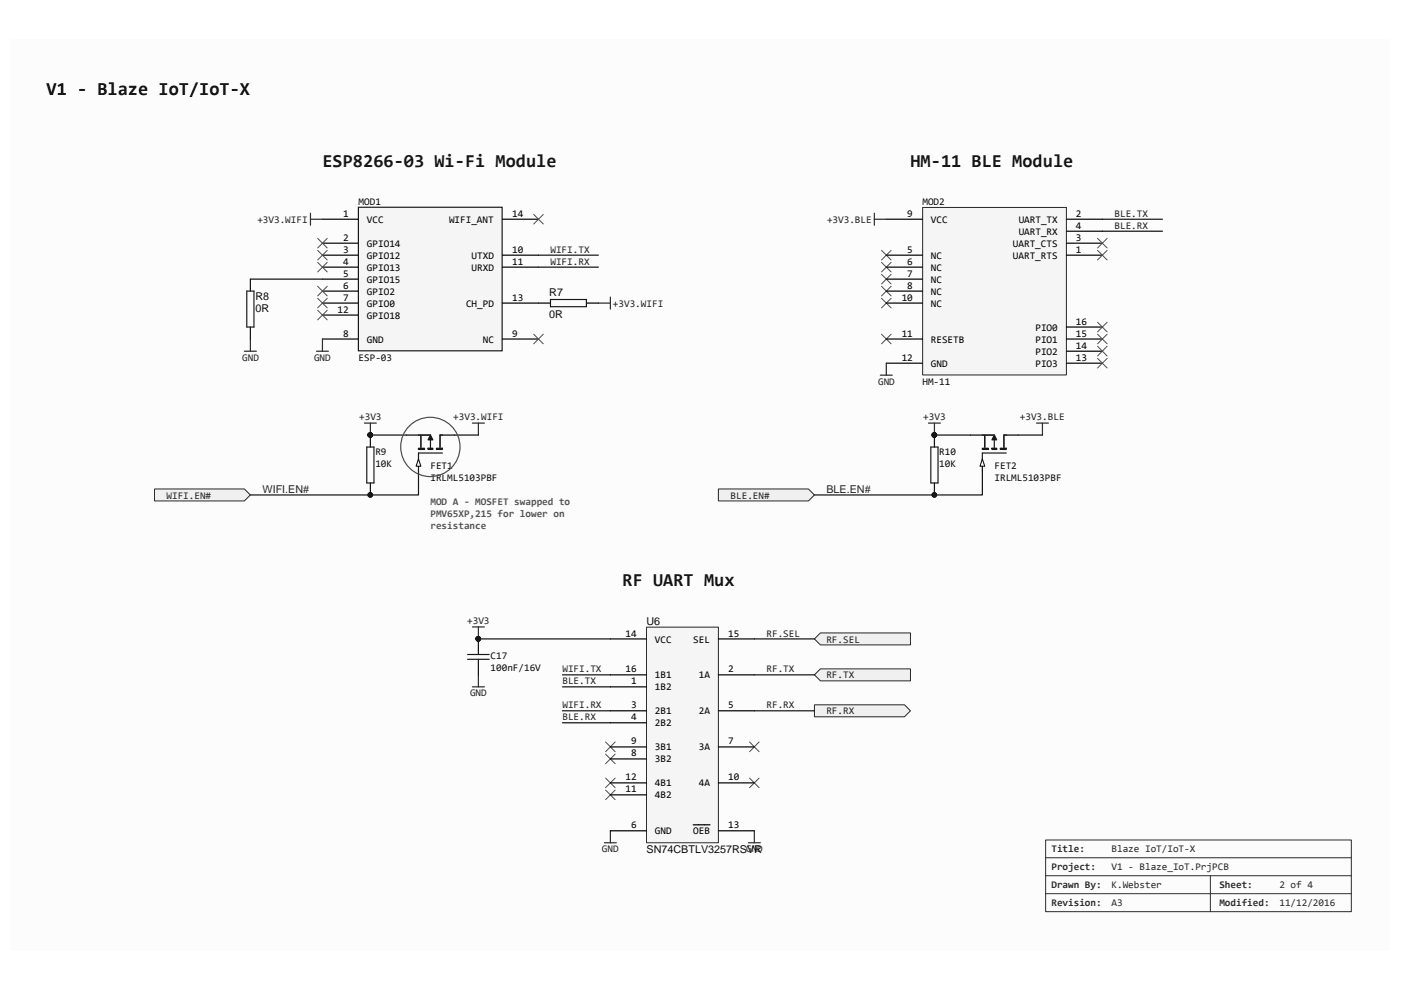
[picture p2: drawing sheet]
<svg xmlns="http://www.w3.org/2000/svg" width="297mm" height="210mm" viewBox="0 0 297 210" stroke-linecap="round" stroke-linejoin="round" font-family="sans-serif">
<path d="M2.2 8.4h292.6v193.1h-292.6z" fill="#fcfcfc"/>
<path d="M221.7 178.1h64.8v15.2h-64.8zM221.7 181.9h64.8M221.7 185.7h64.8M221.7 189.5h64.8M256.6 185.7v7.6" fill="none" stroke="#2b2b2b" stroke-width=".21"/>
<path d="M76 43.9h30.5v30.5h-30.5z" fill-rule="evenodd" fill="#f5f5f5"/>
<path d="M76 43.9h30.5v30.5h-30.5zM52.3 61.7h1.5v7.6h-1.5zM116.7 63.5h7.6v1.5h-7.6z" fill="none" stroke="#1c1c1c" stroke-width=".25"/>
<g fill="none" stroke="#000" stroke-width=".25">
<path d="M53.1 59.2v2.5M68.4 54.1h7.6M68.4 56.6h7.6M68.4 46.5h7.6M68.4 51.6h7.6M68.4 59.2h7.6M106.5 54.1h7.7M106.5 56.6h7.7M106.5 46.5h7.7M53.1 69.3v2.6M68.4 71.9h7.6M68.4 64.3h7.6"/>
<path d="M68.4 61.7h7.6M68.4 66.8h7.6M106.5 71.9h7.7M106.5 64.3h10.2M124.3 64.3h2.6"/>
</g>
<path d="M113.2 45.5l2 2M115.2 45.5l-2 2M113.2 70.9l2 2M115.2 70.9l-2 2" fill="none" stroke="#4c4c4c" stroke-width=".21"/>
<path d="M51.8 74.5h2.6M53.1 71.9v2.6M67.1 74.5h2.5M68.4 71.9v2.6M126.9 64.3h2.5M129.4 63v2.5M77.3 89.7h2.5M78.5 89.7v2.5" fill="none" stroke="#262626" stroke-width=".25"/>
<circle cx="78.5" cy="92.2" r=".49" fill="#0e0e0e"/>
<circle cx="78.5" cy="92.2" r=".49" fill="none" stroke="#0e0e0e" stroke-width=".21"/>
<path d="M65.8 45.2v2.6M65.8 46.5h2.6M100.2 89.7h2.5M101.4 89.7v2.5" fill="none" stroke="#262626" stroke-width=".25"/>
<path d="M78.5 102.4v2.5" fill="none" stroke="#000" stroke-width=".25"/>
<circle cx="78.5" cy="104.9" r=".49" fill="#0e0e0e"/>
<circle cx="78.5" cy="104.9" r=".49" fill="none" stroke="#0e0e0e" stroke-width=".21"/>
<path d="M78.5 92.2v2.6" fill="none" stroke="#000" stroke-width=".25"/>
<circle cx="78.5" cy="92.2" r=".49" fill="#0e0e0e"/>
<circle cx="78.5" cy="92.2" r=".49" fill="none" stroke="#0e0e0e" stroke-width=".21"/>
<path d="M77.8 94.8h1.5v7.6h-1.5z" fill="none" stroke="#1c1c1c" stroke-width=".25"/>
<circle cx="78.5" cy="104.9" r=".49" fill="#0e0e0e"/>
<circle cx="78.5" cy="104.9" r=".49" fill="none" stroke="#0e0e0e" stroke-width=".21"/>
<circle cx="78.5" cy="92.2" r=".49" fill="#0e0e0e"/>
<circle cx="78.5" cy="92.2" r=".49" fill="none" stroke="#0e0e0e" stroke-width=".21"/>
<path d="M186.9 53.1l2 2M186.9 55.6l2 2.1M186.9 58.2l2 2M188.9 53.1l-2 2M188.9 55.6l-2 2.1M188.9 58.2l-2 2M186.9 60.7l2 2M186.9 63.2l2 2.1M186.9 70.9l2 2M188.9 60.7l-2 2M188.9 63.2l-2 2.1M188.9 70.9l-2 2" fill="none" stroke="#4c4c4c" stroke-width=".21"/>
<path d="M195.7 44h30.4v35.5h-30.4z" fill="#f5f5f5"/>
<path d="M195.6 44h30.5v35.5h-30.5z" fill="none" stroke="#262626" stroke-width=".21"/>
<g fill="none" stroke="#000" stroke-width=".25">
<path d="M187.9 46.5h7.7M187.9 54.1h7.7M187.9 56.6h7.7M187.9 59.2h7.7M226.1 46.5h7.6M226.1 49h7.6M226.1 51.6h7.6M226.1 54.1h7.6M187.9 71.9h7.7M187.9 77h7.7M187.9 61.7h7.7M187.9 64.3h7.7"/>
<path d="M226.1 69.3h7.6M226.1 71.9h7.6M226.1 74.5h7.6M226.1 77h7.6"/>
</g>
<path d="M232.7 53.1l2 2M232.7 50.5l2 2.1M234.7 53.1l-2 2M234.7 50.5l-2 2.1" fill="none" stroke="#4c4c4c" stroke-width=".21"/>
<path d="M196.8 89.7h2.6M198.1 89.7v2.5" fill="none" stroke="#262626" stroke-width=".25"/>
<circle cx="198.1" cy="92.2" r=".49" fill="#0e0e0e"/>
<circle cx="198.1" cy="92.2" r=".49" fill="none" stroke="#0e0e0e" stroke-width=".21"/>
<path d="M185.4 45.2v2.6M185.4 46.5h2.5M186.6 79.5h2.6M187.9 77v2.5M219.7 89.7h2.6M221 89.7v2.5" fill="none" stroke="#262626" stroke-width=".25"/>
<path d="M198.1 102.4v2.5" fill="none" stroke="#000" stroke-width=".25"/>
<circle cx="198.1" cy="104.9" r=".49" fill="#0e0e0e"/>
<circle cx="198.1" cy="104.9" r=".49" fill="none" stroke="#0e0e0e" stroke-width=".21"/>
<path d="M198.1 92.2v2.6" fill="none" stroke="#000" stroke-width=".25"/>
<circle cx="198.1" cy="92.2" r=".49" fill="#0e0e0e"/>
<circle cx="198.1" cy="92.2" r=".49" fill="none" stroke="#0e0e0e" stroke-width=".21"/>
<path d="M197.4 94.8h1.5v7.6h-1.5z" fill="none" stroke="#1c1c1c" stroke-width=".25"/>
<circle cx="198.1" cy="104.9" r=".49" fill="#0e0e0e"/>
<circle cx="198.1" cy="104.9" r=".49" fill="none" stroke="#0e0e0e" stroke-width=".21"/>
<circle cx="198.1" cy="92.2" r=".49" fill="#0e0e0e"/>
<circle cx="198.1" cy="92.2" r=".49" fill="none" stroke="#0e0e0e" stroke-width=".21"/>
<path d="M100.2 132.9h2.5M101.4 132.9v2.6M100.2 145.6h2.5M101.4 143.1v2.5" fill="none" stroke="#262626" stroke-width=".25"/>
<circle cx="101.4" cy="135.4" r=".49" fill="#0e0e0e"/>
<circle cx="101.4" cy="135.4" r=".49" fill="none" stroke="#0e0e0e" stroke-width=".21"/>
<path d="M101.4 135.5v2.5M101.4 140.5v2.6" fill="none" stroke="#000" stroke-width=".25"/>
<circle cx="101.4" cy="135.4" r=".49" fill="#0e0e0e"/>
<circle cx="101.4" cy="135.4" r=".49" fill="none" stroke="#0e0e0e" stroke-width=".21"/>
<path d="M99.1 138.8h4.6M99.1 139.8h4.6M101.4 138v.8M101.4 139.8v.7" fill="none" stroke="#1c1c1c" stroke-width=".25"/>
<circle cx="101.4" cy="135.4" r=".49" fill="#0e0e0e"/>
<circle cx="101.4" cy="135.4" r=".49" fill="none" stroke="#0e0e0e" stroke-width=".21"/>
<path d="M172.7 135.5l1.2-1.3h19.1v2.5h-19.1z" fill-rule="evenodd" fill="#f0f0f0"/>
<path d="M172.7 135.5l1.2-1.3h19.1v2.5h-19.1z" fill="none" stroke="#262626" stroke-width=".21"/>
<path d="M172.7 143.1l1.2-1.3h19.1v2.6h-19.1z" fill-rule="evenodd" fill="#f0f0f0"/>
<path d="M172.7 143.1l1.2-1.3h19.1v2.6h-19.1z" fill="none" stroke="#262626" stroke-width=".21"/>
<path d="M172.7 149.4h19.1l1.2 1.3-1.2 1.3h-19.1z" fill-rule="evenodd" fill="#f0f0f0"/>
<path d="M172.7 149.4h19.1l1.2 1.3-1.2 1.3h-19.1z" fill="none" stroke="#262626" stroke-width=".21"/>
<path d="M152.3 103.7h19.1l1.3 1.2-1.3 1.3h-19.1z" fill-rule="evenodd" fill="#f0f0f0"/>
<path d="M152.3 103.7h19.1l1.3 1.2-1.3 1.3h-19.1z" fill="none" stroke="#262626" stroke-width=".21"/>
<path d="M32.8 103.7h19l1.3 1.2-1.3 1.3h-19z" fill-rule="evenodd" fill="#f0f0f0"/>
<path d="M32.8 103.7h19l1.3 1.2-1.3 1.3h-19z" fill="none" stroke="#262626" stroke-width=".21"/>
<path d="M88.7 97.3v2.6" fill="none" stroke="#000" stroke-width=".25"/>
<path d="M88.7 97.3l.5 1.5h-1z" fill="#fcfcfc"/>
<path d="M88.7 97.3l.5 1.5h-1z" fill="none" stroke="#000" stroke-width=".21"/>
<path d="M86.2 92.2h2.5M93.8 92.2h2.5" fill="none" stroke="#000" stroke-width=".25"/>
<path d="M88.7 92.2h2.6M89.2 92.2v2.8M91.3 93.3v1.7M93.8 92.2h-.5v2.8M93.8 96.1h-5.1v1.2" fill="none" stroke="#1c1c1c" stroke-width=".25"/>
<path d="M91.3 92.2l.5 1.1h-1z" fill="#1c1c1c"/>
<path d="M88.7 95h1.3v.3h-1.3zM90.8 95h1v.3h-1zM91.3 92.2l.5 1.1h-1zM92.5 95h1.3v.3h-1.3z" fill="none" stroke="#1c1c1c" stroke-width=".25"/>
<path d="M208.3 97.3v2.6" fill="none" stroke="#000" stroke-width=".25"/>
<path d="M208.3 97.3l.5 1.5h-1z" fill="#fcfcfc"/>
<path d="M208.3 97.3l.5 1.5h-1z" fill="none" stroke="#000" stroke-width=".21"/>
<path d="M205.7 92.2h2.6M213.4 92.2h2.5" fill="none" stroke="#000" stroke-width=".25"/>
<path d="M208.3 92.2h2.5M208.8 92.2v2.8M210.8 93.3v1.7M213.4 92.2h-.6v2.8M213.4 96.1h-5.1v1.2" fill="none" stroke="#1c1c1c" stroke-width=".25"/>
<path d="M210.8 92.2l.5 1.1h-1z" fill="#1c1c1c"/>
<path d="M208.3 95h1.2v.3h-1.2zM210.3 95h1v.3h-1zM210.8 92.2l.5 1.1h-1zM212.1 95h1.3v.3h-1.3z" fill="none" stroke="#1c1c1c" stroke-width=".25"/>
<path d="M128.1 178.7h2.6M129.4 176.1v2.6M158.7 178.7h2.5M159.9 176.1v2.6" fill="none" stroke="#262626" stroke-width=".25"/>
<path d="M128.4 157.3l2 2.1M128.4 159.9l2 2M130.4 157.3l-2 2.1M130.4 159.9l-2 2M158.9 157.3l2 2.1M160.9 157.3l-2 2.1M128.4 167.5l2 2M128.4 165l2 2M130.4 167.5l-2 2M130.4 165l-2 2M158.9 165l2 2M160.9 165l-2 2" fill="none" stroke="#4c4c4c" stroke-width=".21"/>
<path d="M53.1 59.2h15.3M114.2 56.6h12.7M114.2 54.1h12.7M78.5 92.2h7.7" fill="none" stroke="#0e0e0e" stroke-width=".25"/>
<circle cx="78.5" cy="92.2" r=".49" fill="#0e0e0e"/>
<circle cx="78.5" cy="92.2" r=".49" fill="none" stroke="#0e0e0e" stroke-width=".21"/>
<path d="M233.7 49h12.8M233.7 46.5h12.8M96.3 92.2h5.1M198.1 92.2h7.6" fill="none" stroke="#0e0e0e" stroke-width=".25"/>
<circle cx="198.1" cy="92.2" r=".49" fill="#0e0e0e"/>
<circle cx="198.1" cy="92.2" r=".49" fill="none" stroke="#0e0e0e" stroke-width=".21"/>
<path d="M215.9 92.2h5.1M101.4 135.5h28" fill="none" stroke="#0e0e0e" stroke-width=".25"/>
<circle cx="101.4" cy="135.4" r=".49" fill="#0e0e0e"/>
<circle cx="101.4" cy="135.4" r=".49" fill="none" stroke="#0e0e0e" stroke-width=".21"/>
<path d="M88.7 99.9v5h-35.6M208.3 99.9v5h-35.6M159.9 135.5h12.8M119.2 143.1h10.2M119.2 150.7h10.2M119.2 145.6h10.2M119.2 153.2h10.2M159.9 143.1h12.8M159.9 150.7h12.8" fill="none" stroke="#0e0e0e" stroke-width=".25"/>
<path d="M137.1 133h15.2v45.7h-15.2z" fill="#f5f5f5"/>
<path d="M137.1 133h15.2v45.7h-15.2z" fill="none" stroke="#262626" stroke-width=".21"/>
<g fill="none" stroke="#000" stroke-width=".25">
<path d="M129.4 135.5h7.7M152.3 135.5h7.6M129.4 145.6h7.7M129.4 143.1h7.7M129.4 150.7h7.7M129.4 153.2h7.7M129.4 158.4h7.7M152.3 143.1h7.6M152.3 150.7h7.6M152.3 158.4h7.6M129.4 176.1h7.7M129.4 160.9h7.7"/>
<path d="M129.4 166h7.7M129.4 168.5h7.7M147 174.9h3.5M152.3 176.1h7.6M152.3 166h7.6"/>
</g>
<g fill="none" stroke="#4c4c4c" stroke-width=".21">
<path d="M67.3 55.6l2.1 2.1M67.3 53.1l2.1 2M67.3 50.5l2.1 2.1M69.4 55.6l-2.1 2.1M69.4 53.1l-2.1 2M69.4 50.5l-2.1 2.1M67.3 65.8l2.1 2M67.3 63.2l2.1 2.1M67.3 60.7l2.1 2M69.4 65.8l-2.1 2M69.4 63.2l-2.1 2.1M69.4 60.7l-2.1 2"/>
<path d="M232.7 68.3l2 2.1M232.7 70.9l2 2M232.7 73.4l2 2.1M232.7 76l2 2M234.7 68.3l-2 2.1M234.7 70.9l-2 2M234.7 73.4l-2 2.1M234.7 76l-2 2"/>
</g>
<circle cx="91.2" cy="94.8" r="6.3" fill="none" stroke="#4c4c4c" stroke-width=".25"/>
<text font-size="3.9" x="9.9" y="20.1">V1 - Blaze IoT/IoT-X</text>
<g font-size="3.9" fill="#151515">
<text x="68.4" y="35.3">ESP8266-03 Wi-Fi Module</text>
<text x="193" y="35.3">HM-11 BLE Module</text>
<text x="132" y="124.3">RF UART Mux</text>
</g>
<g font-size="2.3" fill="#0e0e0e">
<text x="54.1" y="63.5">R8</text>
<text x="116.5" y="62.8">R7</text>
<text x="54.1" y="66.1">0R</text>
<text x="116.5" y="67.4">0R</text>
<text x="137.1" y="132.5">U6</text>
<text x="137.1" y="180.8">SN74CBTLV3257RSVR</text>
</g>
<g font-size="2.3" fill="#262626">
<text x="55.7" y="104.5">WIFI.EN#</text>
<text x="175.2" y="104.5">BLE.EN#</text>
</g>
<g font-size="2.2" fill="#262626">
<text x="54.6" y="47.2">+3V3.WIFI</text>
<text x="175.3" y="47.2">+3V3.BLE</text>
<text x="236.3" y="45.9">BLE.TX</text>
<text x="116.7" y="53.6">WIFI.TX</text>
<text x="236.3" y="48.5">BLE.RX</text>
<text x="116.7" y="56.1">WIFI.RX</text>
<text x="130" y="65">+3V3.WIFI</text>
<text x="51.3" y="76.5">GND</text>
<text x="66.6" y="76.5">GND</text>
<text x="186.2" y="81.5">GND</text>
<text x="76.2" y="89.2">+3V3</text>
<text x="96.1" y="89.2">+3V3.WIFI</text>
<text x="195.7" y="89.2">+3V3</text>
<text x="216.2" y="89.2">+3V3.BLE</text>
<text x="35.3" y="105.7">WIFI.EN#</text>
<text x="154.9" y="105.7">BLE.EN#</text>
<text x="99.1" y="132.4">+3V3</text>
<text x="162.5" y="135">RF.SEL</text>
<text x="175.2" y="136.2">RF.SEL</text>
<text x="119.2" y="142.6">WIFI.TX</text>
<text x="162.5" y="142.6">RF.TX</text>
<text x="175.2" y="143.8">RF.TX</text>
<text x="99.6" y="147.7">GND</text>
<text x="119.2" y="145.1">BLE.TX</text>
<text x="119.2" y="152.7">BLE.RX</text>
<text x="119.2" y="150.2">WIFI.RX</text>
<text x="162.5" y="150.2">RF.RX</text>
<text x="175.2" y="151.5">RF.RX</text>
<text x="127.6" y="180.7">GND</text>
<text x="158.2" y="180.7">GND</text>
</g>
<g font-size="2.2">
<text x="72.8" y="45.9">1</text>
<text x="77.8" y="47.2">VCC</text>
<text x="95.2" y="47.2">WIFI_ANT</text>
<text x="108.6" y="45.9">14</text>
<text x="192.4" y="45.9">9</text>
<text x="197.4" y="47.2">VCC</text>
<text x="216" y="47.2">UART_TX</text>
<text x="228.1" y="45.9">2</text>
<text x="72.8" y="51.1">2</text>
<text x="72.8" y="53.6">3</text>
<text x="77.8" y="52.3">GPIO14</text>
<text x="108.6" y="53.6">10</text>
<text x="192.4" y="53.6">5</text>
<text x="214.8" y="52.3">UART_CTS</text>
<text x="216" y="49.8">UART_RX</text>
<text x="228.1" y="51.1">3</text>
<text x="228.1" y="53.6">1</text>
<text x="228.1" y="48.5">4</text>
<text x="72.8" y="56.1">4</text>
<text x="72.8" y="58.7">5</text>
<text x="77.8" y="54.9">GPIO12</text>
<text x="77.8" y="57.4">GPIO13</text>
<text x="77.8" y="59.9">GPIO15</text>
<text x="100" y="54.9">UTXD</text>
<text x="100" y="57.4">URXD</text>
<text x="108.6" y="56.1">11</text>
<text x="192.4" y="56.1">6</text>
<text x="192.4" y="58.7">7</text>
<text x="197.4" y="54.9">NC</text>
<text x="197.4" y="57.4">NC</text>
<text x="197.4" y="59.9">NC</text>
<text x="214.8" y="54.9">UART_RTS</text>
<text x="72.8" y="61.2">6</text>
<text x="72.8" y="63.8">7</text>
<text x="77.8" y="62.5">GPIO2</text>
<text x="77.8" y="65">GPIO0</text>
<text x="98.8" y="65">CH_PD</text>
<text x="108.6" y="63.8">13</text>
<text x="191.2" y="63.8">10</text>
<text x="192.4" y="61.2">8</text>
<text x="197.4" y="62.5">NC</text>
<text x="197.4" y="65">NC</text>
<text x="71.6" y="66.3">12</text>
<text x="72.8" y="71.4">8</text>
<text x="77.8" y="67.6">GPIO18</text>
<text x="108.6" y="71.4">9</text>
<text x="191.2" y="71.4">11</text>
<text x="219.5" y="70.1">PIO0</text>
<text x="228.1" y="68.8">16</text>
<text x="228.1" y="71.4">15</text>
<text x="77.8" y="72.6">GND</text>
<text x="102.4" y="72.6">NC</text>
<text x="191.2" y="76.5">12</text>
<text x="197.4" y="72.6">RESETB</text>
<text x="197.4" y="77.7">GND</text>
<text x="219.5" y="72.6">PIO1</text>
<text x="219.5" y="75.2">PIO2</text>
<text x="219.5" y="77.7">PIO3</text>
<text x="228.1" y="73.9">14</text>
<text x="228.1" y="76.5">13</text>
<text x="132.6" y="135">14</text>
<text x="138.9" y="136.2">VCC</text>
<text x="147" y="136.2">SEL</text>
<text x="154.4" y="135">15</text>
<text x="132.6" y="142.6">16</text>
<text x="138.9" y="143.8">1B1</text>
<text x="148.2" y="143.8">1A</text>
<text x="154.4" y="142.6">2</text>
<text x="133.9" y="145.1">1</text>
<text x="138.9" y="146.4">1B2</text>
<text x="133.9" y="150.2">3</text>
<text x="133.9" y="152.7">4</text>
<text x="138.9" y="151.5">2B1</text>
<text x="138.9" y="154">2B2</text>
<text x="148.2" y="151.5">2A</text>
<text x="154.4" y="150.2">5</text>
<text x="133.9" y="160.4">8</text>
<text x="133.9" y="157.8">9</text>
<text x="138.9" y="161.6">3B2</text>
<text x="138.9" y="159.1">3B1</text>
<text x="148.2" y="159.1">3A</text>
<text x="154.4" y="157.8">7</text>
<text x="132.6" y="168">11</text>
<text x="132.6" y="165.4">12</text>
<text x="138.9" y="166.7">4B1</text>
<text x="148.2" y="166.7">4A</text>
<text x="154.4" y="165.4">10</text>
<text x="138.9" y="169.2">4B2</text>
<text x="133.9" y="175.6">6</text>
<text x="138.9" y="176.9">GND</text>
<text x="147" y="176.9">OEB</text>
<text x="154.4" y="175.6">13</text>
</g>
<g font-size="2.2" fill="#0e0e0e">
<text x="76" y="43.4">MOD1</text>
<text x="195.6" y="43.4">MOD2</text>
<text x="76" y="76.5">ESP-03</text>
<text x="195.6" y="81.5">HM-11</text>
<text x="79.6" y="96.6">R9</text>
<text x="79.6" y="99.1">10K</text>
<text x="91.3" y="99.4">FET1</text>
<text x="91.3" y="101.9">IRLML5103PBF</text>
<text x="199.1" y="96.6">R10</text>
<text x="199.1" y="99.1">10K</text>
<text x="210.9" y="99.4">FET2</text>
<text x="210.9" y="101.9">IRLML5103PBF</text>
<text x="104" y="139.8">C17</text>
<text x="104" y="142.3">100nF/16V</text>
</g>
<g font-size="2.2" fill="#535353">
<text x="91.3" y="107">MOD A - MOSFET swapped to</text>
<text x="91.3" y="109.5">PMV65XP,215 for lower on</text>
<text x="91.3" y="112.1">resistance</text>
</g>
<g font-size="2.2" fill="#2b2b2b">
<text x="222.9" y="180.7">Title:</text>
<text x="222.9" y="184.5">Project:</text>
<text x="235.7" y="180.7">Blaze IoT/IoT-X</text>
<text x="235.7" y="184.5">V1 - Blaze_IoT.PrjPCB</text>
<text x="222.9" y="188.3">Drawn By:</text>
<text x="235.7" y="188.3">K.Webster</text>
<text x="258.5" y="188.3">Sheet:</text>
<text x="271.3" y="188.3">2 of 4</text>
<text x="222.9" y="192.2">Revision:</text>
<text x="235.7" y="192.2">A3</text>
<text x="258.5" y="192.2">Modified:</text>
<text x="271.3" y="192.2">11/12/2016</text>
</g>
</svg>
